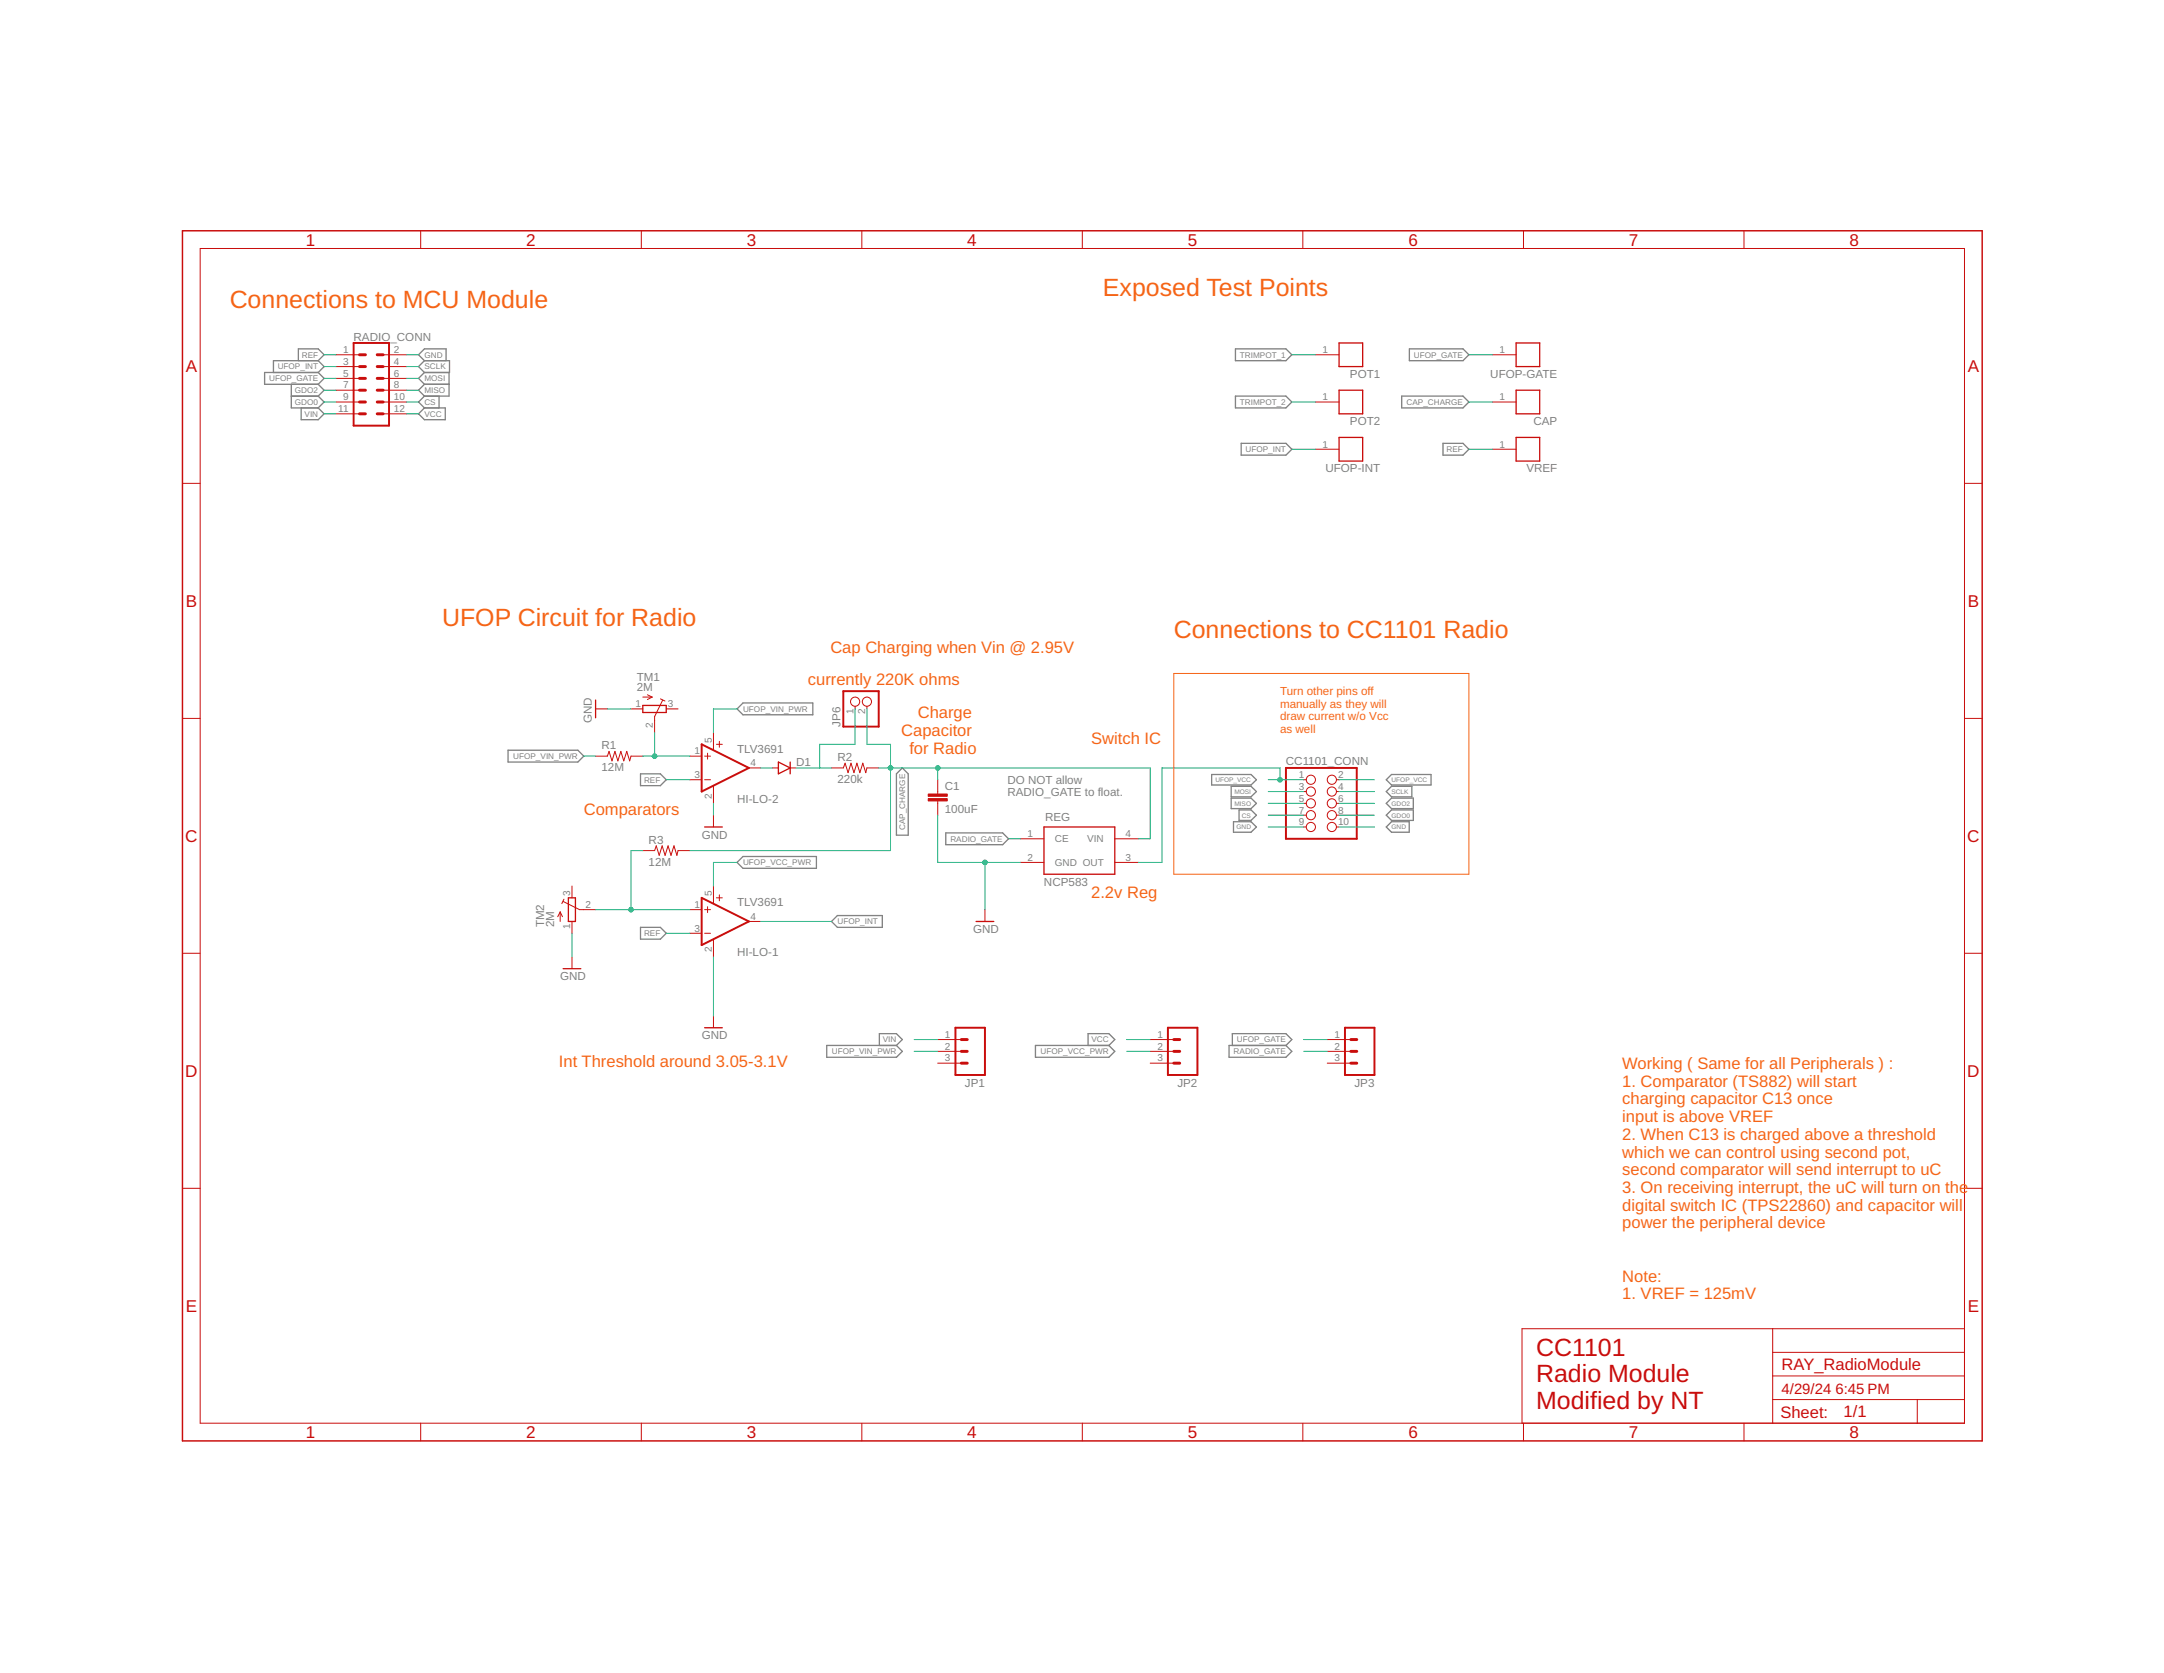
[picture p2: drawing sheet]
<svg xmlns="http://www.w3.org/2000/svg" width="279mm" height="216mm" viewBox="0 0 279 216" stroke-linecap="round" stroke-linejoin="round" font-family="sans-serif">
<g fill="none" stroke="#808080" stroke-width=".17">
<path d="M37.6 49.6v3h3.5M37.6 51.1h3.5M38.5 46.5v-1.5h2.6l.7 .8-.7 .7M38.9 52.6v1.6h2.2l.7-.8-.7-.8M41.1 46.5h-5.8v1.6M41.1 48.1h-6.9v1.5h6.9M41.1 51.1l.7 .8-.7 .7M41.1 49.6l.7 .8-.7 .7M41.1 48.1l.7 .7-.7 .8M41.1 46.5l.7 .8-.7 .8M54 53.4l.8-.8h2.7v1.6h-2.7zM54.8 46.5l-.8-.7 .8-.8h2.8v1.5"/>
<path d="M54.8 46.5h3.2v1.6h-3.2M54.8 51.1l-.8 .8 .8 .7M54.8 49.6l-.8 .8 .8 .7M54.8 49.6h3.2M54.8 48.1l-.8 .7 .8 .8M54.8 46.5l-.8 .8 .8 .8M56.7 51.1v1.5M58 48.1v3h-3.2M159.5 45h6.5l.8 .8-.8 .7h-6.5zM159.5 51.1h6.5l.8 .8-.8 .7h-6.5zM160.3 57.2h5.7l.8 .8-.8 .7h-5.7zM181 51.1h7.9l.8 .8-.8 .7h-7.9z"/>
<path d="M182 45h6.9l.8 .8-.8 .7h-6.9zM186.3 57.2h2.6l.8 .8-.8 .7h-2.6zM65.6 96.8h9l.8 .8-.8 .7h-9zM82.7 99.9h2.6l.7 .7-.7 .8h-2.6zM95.2 91.5l.7-.8h9v1.5h-9zM116.5 99.1l.8 .8v7.9h-1.6v-7.9zM156.4 99.9h5.1l.7 .7-.7 .7h-5.1zM82.7 119.7h2.6l.7 .7-.7 .8h-2.6zM95.2 111.3l.7-.8h9.5v1.6h-9.5zM107.4 118.9l.7-.7h5.8v1.5h-5.8zM122.1 107.5h7.4l.7 .7-.7 .8h-7.4zM159 103h2.5l.7 .7-.7 .7h-2.5z"/>
<path d="M159 101.5h2.5l.7 .7-.7 .6h-2.5zM159.3 106h2.2l.7 .7-.7 .7h-2.2zM160 104.5h1.5l.7 .7-.7 .7h-1.5zM179 106.7l.7-.7h2.2v1.4h-2.2zM179 100.6l.7-.7h5.1v1.4h-5.1zM179 103.7l.7-.7h2.8v1.4h-2.8zM179 102.2l.7-.7h2.6v1.3h-2.6zM179.7 104.5h2.8v1.4h-2.8l-.7-.7zM106.7 134.9h9l.8 .8-.8 .7h-9zM113.5 134.9v-1.5h2.2l.8 .8-.8 .7M133.7 134.9h9.5l.7 .8-.7 .7h-9.5zM140.5 134.9v-1.5h2.7l.7 .8-.7 .7"/>
<path d="M158.7 134.9h7.3l.8 .8-.8 .7h-7.3zM159.1 134.9v-1.5h6.9l.8 .8-.8 .7"/>
</g>
<g fill="none" stroke="#c90d0c" stroke-width=".17">
<path d="M172.9 44.3h3v3h-3zM172.9 50.4h3v3h-3zM172.9 56.5h3v3h-3zM195.7 44.3h3.1v3h-3.1zM195.7 50.4h3.1v3h-3.1zM195.7 56.5h3.1v3h-3.1zM76.9 90.3v2.3M83 91h3v.9h-3zM100.5 98.3l1.5 .8-1.5 .8zM102 98.3v1.6M73.4 115.9h.9v3h-.9zM91 106.7h2.3"/>
<path d="M126 118.9h2.3M134.8 106.7h9.1v6.1h-9.1zM72.7 125h2.3M91 132.6h2.3"/>
</g>
<g fill="none" stroke="#c90d0c" stroke-width=".13">
<path d="M25.8 32.1h227.8v151.6h-227.8zM54.3 29.8v2.3M82.8 29.8v2.3M111.3 29.8v2.3M139.7 29.8v2.3M168.2 29.8v2.3M196.7 29.8v2.3M225.2 29.8v2.3M43.4 45.8h3M43.4 51.9h3M43.4 50.4h3M43.4 48.8h3"/>
<path d="M43.4 47.3h3M43.4 53.4h3M49.5 45.8h3M49.5 51.9h3M49.5 50.4h3M49.5 48.8h3M49.5 47.3h3M49.5 53.4h3M169.8 45.8h3.1M169.8 51.9h3.1M169.8 58h3.1M192.7 45.8h3"/>
<path d="M192.7 51.9h3M192.7 58h3M23.6 62.4h2.2M253.6 62.4h2.3M23.6 92.7h2.2M76.9 97.6h1.5l.2-.6 .4 1.2 .4-1.2 .4 1.2 .4-1.2 .3 1.2 .4-1.2 .4 1.2 .2-.6h1.5M76.9 91.5h1.5M81.5 91.5h1.5M83 90h1.2M83.6 89.7l.6 .3M84.2 90l-.6 .3M85.3 90.2l.6 .3"/>
<path d="M85.6 90.4l-1.1 2.1v2M86 91.5h1.5M89.1 97.6h1.5M91 97.6h.7M91.4 97.2v.8M92.1 94.5v2.3M92.5 96.1h.8M92.9 95.7v.7M96.7 99.1h1.5M99.7 99.1h.8M102 99.1h.8M107.4 99.1h1.5l.2-.6 .4 1.2 .4-1.2 .4 1.2 .3-1.2 .4 1.2 .4-1.2 .4 1.2 .1-.6h1.6"/>
<path d="M110.4 91.1v.4M111.9 91.1v.4M253.6 92.7h2.3M72.3 117.7v1.2M72.3 117.7l-.3 .6M72.3 117.7l.3 .6M72.7 116.3l2.1 1.1h2.1M72.8 116l-.3 .6M73.9 114.3v1.6M73.9 118.9v1.5M83 109.8h1.5l.2-.6 .4 1.2 .4-1.2 .4 1.2 .4-1.2 .3 1.2 .4-1.2 .4 1.2 .1-.6h1.6M89.1 117.4h1.5"/>
<path d="M89.1 100.6h1.5M91 117.4h.7M91 100.6h.7M91.4 117v.8M92.1 101.4v2.3M92.1 105.2v1.5M92.1 114.3v2.3M92.5 115.9h.8M92.9 115.5v.7M96.7 118.9h1.5M121.1 100.6v1.8M121.1 103.4v1.8"/>
<path d="M127.2 117.4v1.5M131.7 108.2h3.1M131.7 111.3h3.1M143.9 108.2h3.1M143.9 111.3h3.1M168.3 100.6h.4M168.3 102.2h.4M168.3 103.7h.4M168.3 105.2h.4M168.3 106.7h.4M172.6 100.6h.3M172.6 102.2h.3"/>
<path d="M172.6 103.7h.3M172.6 105.2h.3M172.6 106.7h.3M23.6 123h2.2M73.9 123.5v1.5M89.1 120.4h1.5M91 120.4h.7M92.1 121.2v2.3M92.1 131.1v1.5M121.1 134.2h3M121.1 135.7h3M121.1 137.2h3"/>
<path d="M148.5 134.2h3.1M148.5 135.7h3.1M148.5 137.2h3.1M171.4 134.2h3M171.4 135.7h3M171.4 137.2h3M253.6 123h2.3M23.6 153.4h2.2M253.6 153.4h2.3M228.9 171.5v12.2M228.9 177.6h24.7M228.9 174.5h24.7"/>
<path d="M253.6 171.5h-57.1v12.2M54.3 183.7v2.2M82.8 183.7v2.2M111.3 183.7v2.2M139.7 183.7v2.2M168.2 183.7v2.2M196.7 183.7v2.2M225.2 183.7v2.2M228.9 180.6h24.7M247.5 180.6v3.1"/>
<circle cx="110.4" cy="90.6" r=".59"/>
<circle cx="111.9" cy="90.6" r=".59"/>
<circle cx="169.2" cy="100.6" r=".59"/>
<circle cx="169.2" cy="106.7" r=".59"/>
<circle cx="169.2" cy="102.2" r=".59"/>
<circle cx="169.2" cy="103.7" r=".59"/>
<circle cx="169.2" cy="105.2" r=".59"/>
<circle cx="172" cy="100.6" r=".59"/>
<circle cx="172" cy="106.7" r=".59"/>
<circle cx="172" cy="102.2" r=".59"/>
<circle cx="172" cy="103.7" r=".59"/>
<circle cx="172" cy="105.2" r=".59"/>
</g>
<g fill="#c90d0c" stroke="#c90d0c" stroke-width=".13">
<path d="M119.8 103.1h2.5v.3h-2.5z"/>
<path d="M119.8 102.5h2.5v.3h-2.5z"/>
</g>
<path d="M23.6 29.8h232.3v156.1h-232.3z" fill="none" stroke="#c90d0c" stroke-width=".19"/>
<path d="M45.7 44.3h4.5v10.6h-4.5zM90.6 96.1l6.1 3-6.1 3.1zM108.9 89.2h4.6v4.6h-4.6zM166 99.1h9.2v9.1h-9.2zM90.6 115.9l6.1 3-6.1 3.1zM123.4 132.6h3.8v6.1h-3.8zM150.8 132.6h3.8v6.1h-3.8zM173.7 132.6h3.8v6.1h-3.8z" fill="none" stroke="#c90d0c" stroke-width=".25"/>
<g fill="none" stroke="#c90d0c" stroke-width=".38">
<path d="M46.4 48.8h.8M46.4 50.4h.8M46.4 51.9h.8M46.4 45.8h.8M46.4 47.3h.8M46.4 53.4h.8M48.7 48.8h.8M48.7 50.4h.8M48.7 51.9h.8M48.7 45.8h.8M48.7 47.3h.8M48.7 53.4h.8"/>
<path d="M124.1 137.2h.8M124.1 135.7h.8M124.1 134.2h.8M151.6 137.2h.7M151.6 135.7h.7M151.6 134.2h.7M174.4 137.2h.8M174.4 135.7h.8M174.4 134.2h.8"/>
</g>
<g fill="none" stroke="#0dab76" stroke-width=".13">
<path d="M41.8 45.8h1.6M41.8 53.4h1.6M41.8 51.9h1.6M41.8 50.4h1.6M41.8 48.8h1.6M41.8 47.3h1.6M52.5 45.8h1.5M52.5 53.4h1.5M52.5 51.9h1.5M52.5 50.4h1.5M52.5 48.8h1.5M52.5 47.3h1.5"/>
<path d="M166.8 45.8h3M166.8 58h3M166.8 51.9h3M189.7 45.8h3M189.7 58h3M189.7 51.9h3M75.4 97.6h1.5M78.4 91.5h3.1M83 97.6h6.1M84.5 94.5v3.1M95.2 91.5h-3.1v3M98.2 99.1h1.5"/>
<path d="M102.8 99.1h4.6M110.4 91.5v4.6h-4.6v3M111.9 91.5v4.6h3.1v13.7h-25.9M113.5 99.1h35v9.1h-1.5M121.1 99.1v1.5M76.9 117.4h12.2M83 109.8h-1.5v7.6M86 100.6h3.1M92.1 103.7v1.5M95.2 111.3h-3.1v3M98.2 118.9h9.2M121.1 105.2v6.1h10.6"/>
<path d="M127.2 111.3v6.1M130.2 108.2h1.5M163.7 106.7h4.6M163.7 100.6h4.6M163.7 105.2h4.6M163.7 103.7h4.6M163.7 102.2h4.6M165.3 100.6v-1.5h-15.3v12.2h-3M172.9 106.7h4.6M172.9 100.6h4.6M172.9 105.2h4.6M172.9 103.7h4.6"/>
<path d="M172.9 102.2h4.6M73.9 120.4v3.1M86 120.4h3.1M92.1 123.5v7.6M118 134.2h3.1M118 135.7h3.1M145.5 134.2h3M145.5 135.7h3M168.3 134.2h3.1M168.3 135.7h3.1"/>
</g>
<g fill="#0dab76" stroke="#0dab76" stroke-width=".13">
<circle cx="127.2" cy="111.3" r=".3"/>
<circle cx="121.1" cy="99.1" r=".3"/>
<circle cx="115" cy="99.1" r=".3"/>
<circle cx="165.3" cy="100.6" r=".3"/>
<circle cx="84.5" cy="97.6" r=".3"/>
<circle cx="81.5" cy="117.4" r=".3"/>
</g>
<path d="M151.6 86.9h38.1v25.9h-38.1z" fill="none" stroke="#f56416" stroke-width=".13"/>
<g font-size="3.2" fill="#f56416">
<text x="29.7" y="39.7">Connections to MCU Module</text>
<text x="142.4" y="38.2">Exposed Test Points</text>
<text x="57.1" y="80.8">UFOP Circuit for Radio</text>
<text x="151.6" y="82.3">Connections to CC1101 Radio</text>
</g>
<g font-size="3.2" fill="#c90d0c">
<text x="198.3" y="175">CC1101</text>
<text x="198.3" y="178.4">Radio Module</text>
<text x="198.3" y="181.8">Modified by NT</text>
</g>
<g font-size="2.2" fill="#c90d0c">
<text x="39.5" y="31.7">1</text>
<text x="67.9" y="31.7">2</text>
<text x="96.4" y="31.7">3</text>
<text x="124.9" y="31.7">4</text>
<text x="153.4" y="31.7">5</text>
<text x="181.8" y="31.7">6</text>
<text x="210.3" y="31.7">7</text>
<text x="238.8" y="31.7">8</text>
<text x="24" y="48">A</text>
<text x="254.1" y="48">A</text>
<text x="24" y="78.3">B</text>
<text x="254.1" y="78.3">B</text>
<text x="23.9" y="108.6">C</text>
<text x="254" y="108.6">C</text>
<text x="23.9" y="139">D</text>
<text x="254" y="139">D</text>
<text x="24" y="169.3">E</text>
<text x="254.1" y="169.3">E</text>
<text x="39.5" y="185.6">1</text>
<text x="67.9" y="185.6">2</text>
<text x="96.4" y="185.6">3</text>
<text x="124.9" y="185.6">4</text>
<text x="153.4" y="185.6">5</text>
<text x="181.8" y="185.6">6</text>
<text x="210.3" y="185.6">7</text>
<text x="238.8" y="185.6">8</text>
</g>
<g font-size="2.1" fill="#f56416">
<text x="104.3" y="88.4">currently 220K ohms</text>
<text x="107.2" y="84.3">Cap Charging when Vin @ 2.95V</text>
<text x="116.4" y="95">Capacitor</text>
<text x="118.5" y="92.7">Charge</text>
<text x="117.4" y="97.3">for Radio</text>
<text x="140.9" y="96.1">Switch IC</text>
<text x="75.4" y="105.2">Comparators</text>
<text x="140.9" y="115.9">2.2v Reg</text>
<text x="72.2" y="137.7">Int Threshold around 3.05-3.1V</text>
<text x="209.5" y="138">Working ( Same for all Peripherals ) :</text>
<text x="209.5" y="140.2">1. Comparator (TS882) will start</text>
<text x="209.5" y="142.5">charging capacitor C13 once</text>
<text x="209.5" y="144.8">input is above VREF</text>
<text x="209.5" y="147.1">2. When C13 is charged above a threshold</text>
<text x="209.5" y="149.4">which we can control using second pot,</text>
<text x="209.5" y="151.7">second comparator will send interrupt to uC</text>
<text x="209.5" y="154">3. On receiving interrupt, the uC will turn on the</text>
<text x="209.5" y="156.2">digital switch IC (TPS22860) and capacitor will</text>
<text x="209.5" y="158.5">power the peripheral device</text>
<text x="209.5" y="165.4">Note:</text>
<text x="209.5" y="167.7">1. VREF = 125mV</text>
</g>
<g font-size="2.1" fill="#c90d0c">
<text x="230" y="176.8">RAY_RadioModule</text>
<text x="229.9" y="183">Sheet:</text>
<text x="238" y="182.9">1/1</text>
</g>
<g font-size="1.9" fill="#c90d0c">
<text x="230" y="179.9">4/29/24</text>
<text x="237" y="179.9">6:45 PM</text>
</g>
<g font-size="1.5" fill="#808080">
<text x="45.7" y="43.9">RADIO_CONN</text>
<text x="174.3" y="48.7">POT1</text>
<text x="192.4" y="48.7">UFOP-GATE</text>
<text x="174.3" y="54.8">POT2</text>
<text x="198" y="54.8">CAP</text>
<text x="171.1" y="60.9">UFOP-INT</text>
<text x="197.1" y="60.9">VREF</text>
<text x="82.2" y="89.2">2M</text>
<text x="82.2" y="87.9">TM1</text>
<text x="76.4" y="93.3" transform="rotate(-90 76.4 93.3)">GND</text>
<text x="108.5" y="93.8" transform="rotate(-90 108.5 93.8)">JP6</text>
<text x="77.7" y="99.6">12M</text>
<text x="77.7" y="96.7">R1</text>
<text x="95.2" y="97.1">TLV3691</text>
<text x="102.8" y="98.8">D1</text>
<text x="108.1" y="101.1">220k</text>
<text x="108.1" y="98.2">R2</text>
<text x="122" y="101.9">C1</text>
<text x="130.1" y="101.2">DO NOT allow</text>
<text x="166" y="98.7">CC1101_CONN</text>
<text x="95.2" y="103.6">HI-LO-2</text>
<text x="122" y="105">100uF</text>
<text x="130.1" y="102.8">RADIO_GATE to float.</text>
<text x="134.9" y="106">REG</text>
<text x="83.7" y="111.7">12M</text>
<text x="83.7" y="108.9">R3</text>
<text x="90.6" y="108.2">GND</text>
<text x="70.3" y="119.7" transform="rotate(-90 70.3 119.7)">TM2</text>
<text x="71.6" y="119.7" transform="rotate(-90 71.6 119.7)">2M</text>
<text x="95.2" y="116.9">TLV3691</text>
<text x="134.8" y="114.3">NCP583</text>
<text x="95.2" y="123.4">HI-LO-1</text>
<text x="125.6" y="120.4">GND</text>
<text x="72.3" y="126.5">GND</text>
<text x="90.6" y="134.1">GND</text>
<text x="124.6" y="140.2">JP1</text>
<text x="152" y="140.2">JP2</text>
<text x="174.9" y="140.2">JP3</text>
</g>
<g font-size="1.5" fill="#f56416">
<text x="165.3" y="89.7">Turn other pins off</text>
<text x="165.3" y="91.3">manually as they will</text>
<text x="165.3" y="92.9">draw current w/o Vcc</text>
<text x="165.3" y="94.5">as well</text>
</g>
<g font-size="1.3" fill="#808080">
<text x="44.3" y="47.1">3</text>
<text x="44.3" y="45.6">1</text>
<text x="50.9" y="47.1">4</text>
<text x="50.9" y="45.6">2</text>
<text x="170.8" y="45.6">1</text>
<text x="193.6" y="45.6">1</text>
<text x="43.7" y="53.2">11</text>
<text x="44.3" y="51.7">9</text>
<text x="44.3" y="50.1">7</text>
<text x="44.3" y="48.6">5</text>
<text x="50.9" y="51.7">10</text>
<text x="50.9" y="50.1">8</text>
<text x="50.9" y="48.6">6</text>
<text x="50.9" y="53.2">12</text>
<text x="170.8" y="51.7">1</text>
<text x="193.6" y="51.7">1</text>
<text x="170.8" y="57.8">1</text>
<text x="193.6" y="57.8">1</text>
<text x="82.1" y="91.3">1</text>
<text x="84.3" y="93.9" transform="rotate(-90 84.3 93.9)">2</text>
<text x="86.2" y="91.3">3</text>
<text x="91.9" y="95.8" transform="rotate(-90 91.9 95.8)">5</text>
<text x="110.2" y="92.1" transform="rotate(-90 110.2 92.1)">1</text>
<text x="111.7" y="92.1" transform="rotate(-90 111.7 92.1)">2</text>
<text x="89.7" y="97.4">1</text>
<text x="89.7" y="100.4">3</text>
<text x="96.9" y="98.9">4</text>
<text x="167.7" y="100.4">1</text>
<text x="167.7" y="101.9">3</text>
<text x="172.8" y="100.4">2</text>
<text x="172.8" y="101.9">4</text>
<text x="91.9" y="103.1" transform="rotate(-90 91.9 103.1)">2</text>
<text x="167.7" y="103.5">5</text>
<text x="167.7" y="105">7</text>
<text x="167.7" y="106.5">9</text>
<text x="172.8" y="103.5">6</text>
<text x="172.8" y="105">8</text>
<text x="172.8" y="106.5">10</text>
<text x="132.7" y="108">1</text>
<text x="132.7" y="111.1">2</text>
<text x="136.2" y="108.7">CE</text>
<text x="136.2" y="111.7">GND OUT</text>
<text x="140.4" y="108.7">VIN</text>
<text x="145.3" y="111.1">3</text>
<text x="145.3" y="108">4</text>
<text x="73.6" y="119.8" transform="rotate(-90 73.6 119.8)">1</text>
<text x="73.6" y="115.6" transform="rotate(-90 73.6 115.6)">3</text>
<text x="75.6" y="117.2">2</text>
<text x="89.7" y="117.2">1</text>
<text x="91.9" y="115.6" transform="rotate(-90 91.9 115.6)">5</text>
<text x="96.9" y="118.7">4</text>
<text x="89.7" y="120.2">3</text>
<text x="91.9" y="122.9" transform="rotate(-90 91.9 122.9)">2</text>
<text x="122" y="133.9">1</text>
<text x="122" y="135.5">2</text>
<text x="122" y="137">3</text>
<text x="149.4" y="133.9">1</text>
<text x="149.4" y="135.5">2</text>
<text x="149.4" y="137">3</text>
<text x="172.3" y="133.9">1</text>
<text x="172.3" y="135.5">2</text>
<text x="172.3" y="137">3</text>
</g>
<g font-size="1.1" fill="#808080">
<text x="35.9" y="47.7">UFOP_INT</text>
<text x="39" y="46.2">REF</text>
<text x="54.8" y="46.2">GND</text>
<text x="54.8" y="47.7">SCLK</text>
<text x="160.1" y="46.2">TRIMPOT_1</text>
<text x="182.6" y="46.2">UFOP_GATE</text>
<text x="34.8" y="49.2">UFOP_GATE</text>
<text x="38.1" y="52.3">GDO0</text>
<text x="38.1" y="50.7">GDO2</text>
<text x="39.3" y="53.8">VIN</text>
<text x="54.8" y="53.8">VCC</text>
<text x="54.8" y="52.3">CS</text>
<text x="54.8" y="50.7">MISO</text>
<text x="54.8" y="49.2">MOSI</text>
<text x="160.1" y="52.3">TRIMPOT_2</text>
<text x="181.6" y="52.3">CAP_CHARGE</text>
<text x="160.8" y="58.3">UFOP_INT</text>
<text x="186.8" y="58.3">REF</text>
<text x="95.9" y="91.9">UFOP_VIN_PWR</text>
<text x="66.3" y="98">UFOP_VIN_PWR</text>
<text x="83.2" y="101">REF</text>
<text x="116.9" y="107.1" transform="rotate(-90 116.9 107.1)">CAP_CHARGE</text>
<text x="95.9" y="111.7">UFOP_VCC_PWR</text>
<text x="122.7" y="108.6">RADIO_GATE</text>
<text x="108.1" y="119.3">UFOP_INT</text>
<text x="83.2" y="120.8">REF</text>
<text x="107.4" y="136.1">UFOP_VIN_PWR</text>
<text x="114" y="134.5">VIN</text>
<text x="134.3" y="136.1">UFOP_VCC_PWR</text>
<text x="140.9" y="134.5">VCC</text>
<text x="159.3" y="136.1">RADIO_GATE</text>
<text x="159.7" y="134.5">UFOP_GATE</text>
</g>
<g font-size=".8" fill="#808080">
<text x="156.9" y="100.9">UFOP_VCC</text>
<text x="179.7" y="100.9">UFOP_VCC</text>
<text x="159.4" y="104">MISO</text>
<text x="159.4" y="102.5">MOSI</text>
<text x="159.6" y="107">GND</text>
<text x="160.3" y="105.5">CS</text>
<text x="179.7" y="107">GND</text>
<text x="179.7" y="102.5">SCLK</text>
<text x="179.7" y="105.5">GDO0</text>
<text x="179.7" y="104">GDO2</text>
</g>
</svg>
